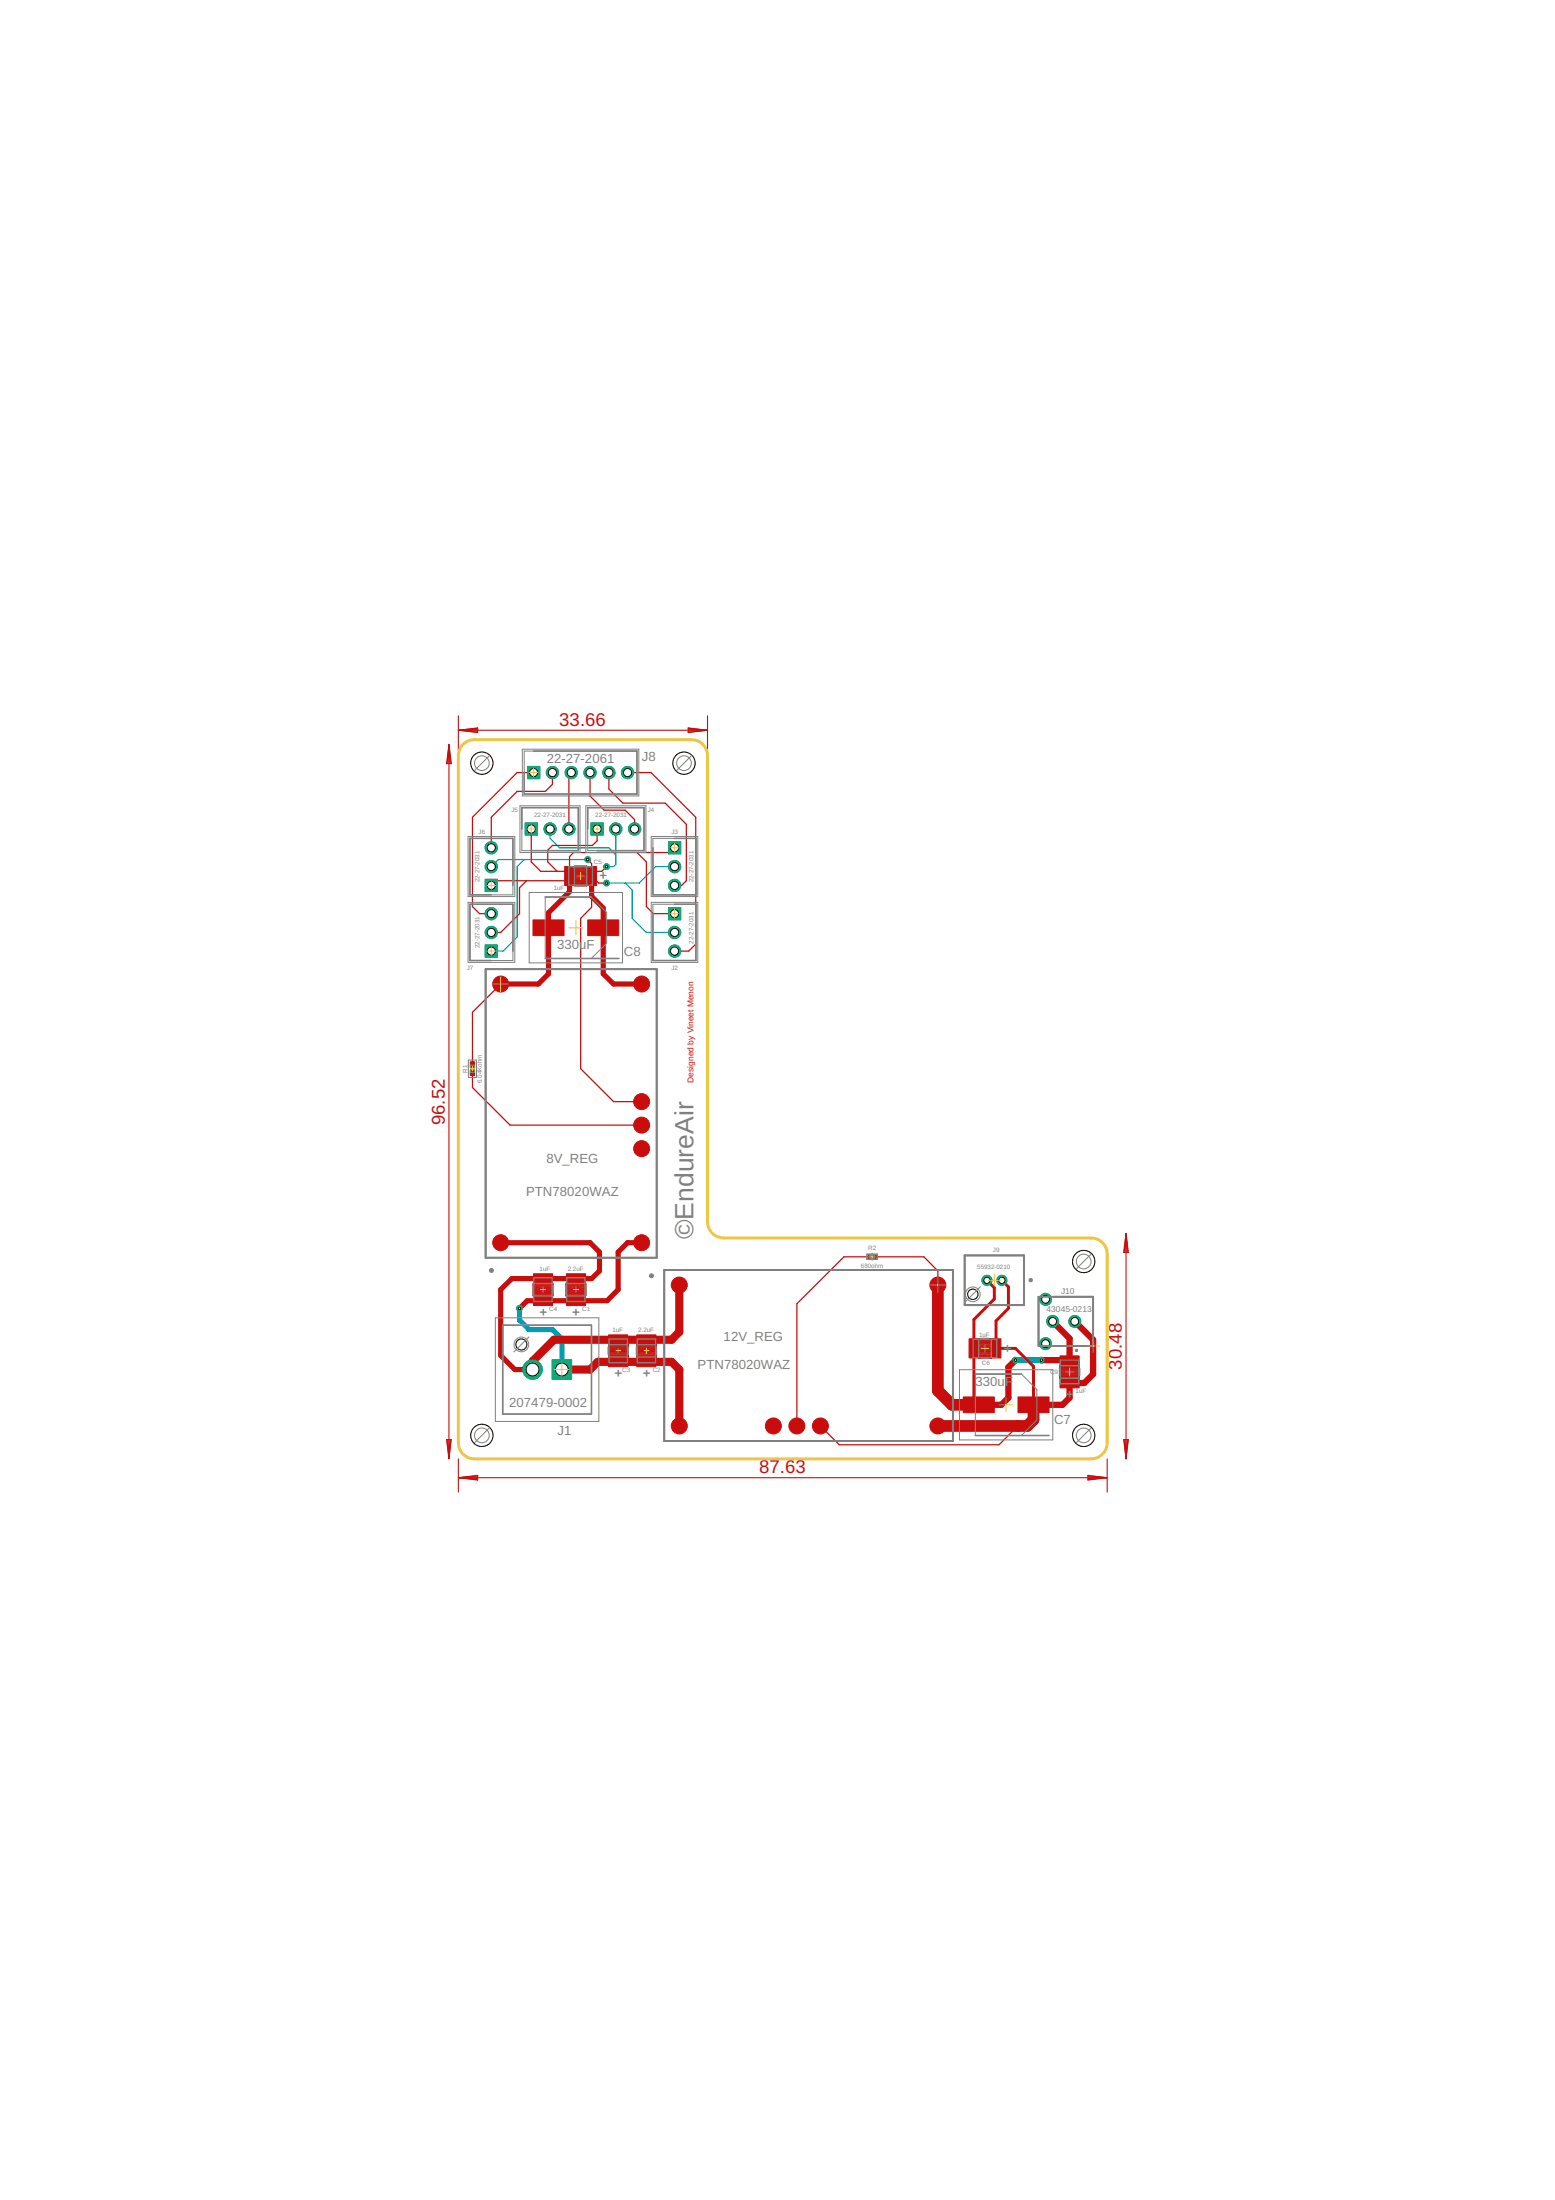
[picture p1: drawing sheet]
<svg xmlns="http://www.w3.org/2000/svg" width="210mm" height="297mm" viewBox="0 0 210 297" stroke-linecap="round" stroke-linejoin="round" font-family="sans-serif">
<path d="M70.8 116.1l-1 .9v9.5l-1.9 1.9h-1.6M74.3 111.9v1.3l1.2 1.3h6.7l.9 .9M79.3 116.1h-12l-1 .9M83.1 111.9v4.8l-.3 .3h-.9M84.4 119.2l.9 1v3.8l1.9 1.9h3.9M91.1 117h-2.6l-2.2 2.2h-4.4" fill="none" stroke="#0696d7" stroke-width=".17"/>
<path d="M137.1 183.6h3.5" fill="none" stroke="#0696d7" stroke-width=".85"/>
<path d="M70.1 176.7v1.5l1.3 1.3h3.2l1.2 1.3v4.1" fill="none" stroke="#0696d7" stroke-width=".7"/>
<path d="M74.5 183.6h2.7v2.6h-2.7z" fill="#0dab76" stroke="#0dab76" stroke-width=".13"/>
<circle cx="75.8" cy="184.9" r=".87" fill="#fff" stroke="#000" stroke-width=".13"/>
<circle cx="71.9" cy="184.9" r="1.31" fill="#0dab76" stroke="#0dab76" stroke-width=".13"/>
<circle cx="71.9" cy="184.9" r=".87" fill="#fff" stroke="#000" stroke-width=".13"/>
<path d="M90.2 122.5h1.7v1.7h-1.7z" fill="#0dab76" stroke="#0dab76" stroke-width=".13"/>
<circle cx="91.1" cy="123.4" r=".55" fill="#fff" stroke="#000" stroke-width=".13"/>
<circle cx="91.1" cy="125.9" r=".83" fill="#0dab76" stroke="#0dab76" stroke-width=".13"/>
<circle cx="91.1" cy="125.9" r=".55" fill="#fff" stroke="#000" stroke-width=".13"/>
<circle cx="91.1" cy="128.4" r=".83" fill="#0dab76" stroke="#0dab76" stroke-width=".13"/>
<circle cx="91.1" cy="128.4" r=".55" fill="#fff" stroke="#000" stroke-width=".13"/>
<path d="M90.2 113.6h1.7v1.7h-1.7z" fill="#0dab76" stroke="#0dab76" stroke-width=".13"/>
<circle cx="91.1" cy="114.5" r=".55" fill="#fff" stroke="#000" stroke-width=".13"/>
<circle cx="91.1" cy="117" r=".83" fill="#0dab76" stroke="#0dab76" stroke-width=".13"/>
<circle cx="91.1" cy="117" r=".55" fill="#fff" stroke="#000" stroke-width=".13"/>
<circle cx="91.1" cy="119.5" r=".83" fill="#0dab76" stroke="#0dab76" stroke-width=".13"/>
<circle cx="91.1" cy="119.5" r=".55" fill="#fff" stroke="#000" stroke-width=".13"/>
<path d="M79.8 111.1h1.6v1.7h-1.6z" fill="#0dab76" stroke="#0dab76" stroke-width=".13"/>
<circle cx="80.6" cy="111.9" r=".55" fill="#fff" stroke="#000" stroke-width=".13"/>
<circle cx="83.1" cy="111.9" r=".83" fill="#0dab76" stroke="#0dab76" stroke-width=".13"/>
<circle cx="83.1" cy="111.9" r=".55" fill="#fff" stroke="#000" stroke-width=".13"/>
<circle cx="85.7" cy="111.9" r=".83" fill="#0dab76" stroke="#0dab76" stroke-width=".13"/>
<circle cx="85.7" cy="111.9" r=".55" fill="#fff" stroke="#000" stroke-width=".13"/>
<path d="M70.9 111.1h1.6v1.7h-1.6z" fill="#0dab76" stroke="#0dab76" stroke-width=".13"/>
<circle cx="71.7" cy="111.9" r=".55" fill="#fff" stroke="#000" stroke-width=".13"/>
<circle cx="74.3" cy="111.9" r=".83" fill="#0dab76" stroke="#0dab76" stroke-width=".13"/>
<circle cx="74.3" cy="111.9" r=".55" fill="#fff" stroke="#000" stroke-width=".13"/>
<circle cx="76.8" cy="111.9" r=".83" fill="#0dab76" stroke="#0dab76" stroke-width=".13"/>
<circle cx="76.8" cy="111.9" r=".55" fill="#fff" stroke="#000" stroke-width=".13"/>
<path d="M65.5 118.7h1.6v1.7h-1.6z" fill="#0dab76" stroke="#0dab76" stroke-width=".13"/>
<circle cx="66.3" cy="119.5" r=".55" fill="#fff" stroke="#000" stroke-width=".13"/>
<circle cx="66.3" cy="117" r=".83" fill="#0dab76" stroke="#0dab76" stroke-width=".13"/>
<circle cx="66.3" cy="117" r=".55" fill="#fff" stroke="#000" stroke-width=".13"/>
<circle cx="66.3" cy="114.5" r=".83" fill="#0dab76" stroke="#0dab76" stroke-width=".13"/>
<circle cx="66.3" cy="114.5" r=".55" fill="#fff" stroke="#000" stroke-width=".13"/>
<path d="M65.5 127.6h1.6v1.6h-1.6z" fill="#0dab76" stroke="#0dab76" stroke-width=".13"/>
<circle cx="66.3" cy="128.4" r=".55" fill="#fff" stroke="#000" stroke-width=".13"/>
<circle cx="66.3" cy="125.9" r=".83" fill="#0dab76" stroke="#0dab76" stroke-width=".13"/>
<circle cx="66.3" cy="125.9" r=".55" fill="#fff" stroke="#000" stroke-width=".13"/>
<circle cx="66.3" cy="123.4" r=".83" fill="#0dab76" stroke="#0dab76" stroke-width=".13"/>
<circle cx="66.3" cy="123.4" r=".55" fill="#fff" stroke="#000" stroke-width=".13"/>
<path d="M71.2 103.5h1.7v1.6h-1.7z" fill="#0dab76" stroke="#0dab76" stroke-width=".13"/>
<circle cx="72" cy="104.3" r=".55" fill="#fff" stroke="#000" stroke-width=".13"/>
<circle cx="74.6" cy="104.3" r=".83" fill="#0dab76" stroke="#0dab76" stroke-width=".13"/>
<circle cx="74.6" cy="104.3" r=".55" fill="#fff" stroke="#000" stroke-width=".13"/>
<circle cx="77.1" cy="104.3" r=".83" fill="#0dab76" stroke="#0dab76" stroke-width=".13"/>
<circle cx="77.1" cy="104.3" r=".55" fill="#fff" stroke="#000" stroke-width=".13"/>
<circle cx="79.7" cy="104.3" r=".83" fill="#0dab76" stroke="#0dab76" stroke-width=".13"/>
<circle cx="79.7" cy="104.3" r=".55" fill="#fff" stroke="#000" stroke-width=".13"/>
<circle cx="82.2" cy="104.3" r=".83" fill="#0dab76" stroke="#0dab76" stroke-width=".13"/>
<circle cx="82.2" cy="104.3" r=".55" fill="#fff" stroke="#000" stroke-width=".13"/>
<circle cx="84.7" cy="104.3" r=".83" fill="#0dab76" stroke="#0dab76" stroke-width=".13"/>
<circle cx="84.7" cy="104.3" r=".55" fill="#fff" stroke="#000" stroke-width=".13"/>
<circle cx="135.2" cy="172.9" r=".68" fill="#0dab76" stroke="#0dab76" stroke-width=".13"/>
<circle cx="135.2" cy="172.9" r=".42" fill="#fff" stroke="#000" stroke-width=".13"/>
<circle cx="133.2" cy="172.9" r=".68" fill="#0dab76" stroke="#0dab76" stroke-width=".13"/>
<circle cx="133.2" cy="172.9" r=".42" fill="#fff" stroke="#000" stroke-width=".13"/>
<circle cx="145.1" cy="178.4" r=".8" fill="#0dab76" stroke="#0dab76" stroke-width=".13"/>
<circle cx="145.1" cy="178.4" r=".53" fill="#fff" stroke="#000" stroke-width=".13"/>
<circle cx="142.1" cy="178.4" r=".8" fill="#0dab76" stroke="#0dab76" stroke-width=".13"/>
<circle cx="142.1" cy="178.4" r=".53" fill="#fff" stroke="#000" stroke-width=".13"/>
<circle cx="141.1" cy="181.4" r=".8" fill="#0dab76" stroke="#0dab76" stroke-width=".13"/>
<circle cx="141.1" cy="181.4" r=".53" fill="#fff" stroke="#000" stroke-width=".13"/>
<circle cx="141.1" cy="175.4" r=".8" fill="#0dab76" stroke="#0dab76" stroke-width=".13"/>
<circle cx="141.1" cy="175.4" r=".53" fill="#fff" stroke="#000" stroke-width=".13"/>
<circle cx="79.3" cy="116.1" r=".38" fill="#0dab76" stroke="#0dab76" stroke-width=".13"/>
<circle cx="79.3" cy="116.1" r=".17" fill="#fff" stroke="#000" stroke-width=".13"/>
<circle cx="81.9" cy="117" r=".38" fill="#0dab76" stroke="#0dab76" stroke-width=".13"/>
<circle cx="81.9" cy="117" r=".17" fill="#fff" stroke="#000" stroke-width=".13"/>
<circle cx="81.9" cy="119.2" r=".38" fill="#0dab76" stroke="#0dab76" stroke-width=".13"/>
<circle cx="81.9" cy="119.2" r=".17" fill="#fff" stroke="#000" stroke-width=".13"/>
<circle cx="140.6" cy="183.6" r=".38" fill="#0dab76" stroke="#0dab76" stroke-width=".13"/>
<circle cx="140.6" cy="183.6" r=".17" fill="#fff" stroke="#000" stroke-width=".13"/>
<circle cx="137.1" cy="183.6" r=".38" fill="#0dab76" stroke="#0dab76" stroke-width=".13"/>
<circle cx="137.1" cy="183.6" r=".17" fill="#fff" stroke="#000" stroke-width=".13"/>
<circle cx="70.1" cy="176.7" r=".38" fill="#0dab76" stroke="#0dab76" stroke-width=".13"/>
<circle cx="70.1" cy="176.7" r=".17" fill="#fff" stroke="#000" stroke-width=".13"/>
<g fill="none" stroke="#c90d0c" stroke-width=".15">
<path d="M61.9 96.6v5.4M61.9 98.6h33.5M61.9 98.6l2.6-.3v.6zM61.9 98.6l2.6 .1M61.9 98.6l2.6 .2M64.5 98.5l-2.6 .1M64.5 98.3l-2.6 .3M92.9 98.3l2.5 .3-2.5 .3zM92.9 98.5l2.5 .1M92.9 98.3l2.5 .3M95.4 98.6l-2.5 .1M95.4 98.6l-2.5 .2"/>
<path d="M95.5 96.6v5.4M60.6 100.5h.1M60.6 100.6v96.3M60.6 100.6l.3 2.5h-.6zM60.6 100.6l-.1 2.5M60.6 100.6l.1 2.5M60.6 100.6l-.3 2.5M60.6 100.6l.3 2.5M152 166.5h.1M152 166.6v30.3M152 166.6l.3 2.5h-.6zM152 166.6l-.1 2.5"/>
<path d="M152 166.6l.1 2.5M152 166.6l-.3 2.5M152 166.6l.3 2.5M60.3 194.4h.6l-.3 2.5zM60.3 194.4l.3 2.5M60.5 194.4l.1 2.5M60.6 197h.1M60.7 194.4l-.1 2.5M60.9 194.4l-.3 2.5M61.9 197v4.5M61.9 199.5l2.6-.3v.6zM61.9 199.5h87.5"/>
<path d="M61.9 199.5l2.6 .1M61.9 199.5l2.6 .3M64.5 199.4l-2.6 .1M64.5 199.3l-2.6 .2M146.9 199.2l2.5 .3-2.5 .3zM146.9 199.4l2.5 .1M146.9 199.3l2.5 .2M149.4 199.5l-2.5 .1M149.4 199.5l-2.5 .3M149.5 197v4.5M151.7 194.4h.6l-.3 2.5zM151.7 194.4l.3 2.5"/>
<path d="M151.9 194.4l.1 2.5M152 197h.1M152.1 194.4l-.1 2.5M152.3 194.4l-.3 2.5"/>
</g>
<g fill="#c90d0c" stroke="#c90d0c" stroke-width=".13">
<circle cx="91.7" cy="173.5" r="1.08"/>
<circle cx="91.7" cy="192.5" r="1.08"/>
<circle cx="104.4" cy="192.5" r="1.08"/>
<circle cx="107.6" cy="192.5" r="1.08"/>
<circle cx="110.7" cy="192.5" r="1.08"/>
<circle cx="126.6" cy="192.5" r="1.08"/>
<circle cx="126.6" cy="173.5" r="1.08"/>
<circle cx="67.6" cy="167.8" r="1.08"/>
<circle cx="86.6" cy="167.8" r="1.08"/>
<circle cx="86.6" cy="155.1" r="1.08"/>
<circle cx="86.6" cy="151.9" r="1.08"/>
<circle cx="86.6" cy="148.7" r="1.08"/>
<circle cx="86.6" cy="132.9" r="1.08"/>
<circle cx="67.6" cy="132.9" r="1.08"/>
</g>
<g fill="#c90d0c" stroke="#c90d0c" stroke-width=".13">
<path d="M76.5 175h2.5v1.3h-2.5z"/>
<path d="M76.5 172h2.5v1.3h-2.5z"/>
<path d="M86 183.2h2.5v1.3h-2.5z"/>
<path d="M86 180.2h2.5v1.3h-2.5z"/>
<path d="M82.1 183.2h2.6v1.3h-2.6z"/>
<path d="M82.1 180.2h2.6v1.3h-2.6z"/>
<path d="M72 175h2.6v1.3h-2.6z"/>
<path d="M72 172h2.6v1.3h-2.6z"/>
<path d="M79.2 117h1.3v2.6h-1.3z"/>
<path d="M76.2 117h1.3v2.6h-1.3z"/>
<path d="M133.8 180.8h1.3v2.5h-1.3z"/>
<path d="M130.8 180.8h1.3v2.5h-1.3z"/>
<path d="M137.4 188.6h4.2v2.1h-4.2z"/>
<path d="M130 188.6h4.2v2.1h-4.2z"/>
<path d="M79.3 124.2h4.2v2.1h-4.2z"/>
<path d="M71.9 124.2h4.2v2.1h-4.2z"/>
<path d="M143.1 186.1h2.6v1.3h-2.6z"/>
<path d="M143.1 183.1h2.6v1.3h-2.6z"/>
<path d="M63.5 144.5h.6v.7h-.6z"/>
<path d="M63.5 143.4h.6v.7h-.6z"/>
<path d="M117.2 169.5h.4v.4h-.4z"/>
<path d="M117.9 169.5h.4v.4h-.4z"/>
</g>
<path d="M76.9 118.3v2.1l-2.9 2.8v8.3l-1.3 1.4h-5.1M79.9 118.3v2.7l1.5 1.6v8.9l1.4 1.4h3.8M67.6 167.8h12.1l1.2 1.3v2.5l-1 1h-10.8l-1.5 1.5v8.9l1.9 1.9h2.4M86.6 167.8h-1.9l-1.3 1.3v5l-1.4 1.5h-10.8l-1.1 1.1" fill="none" stroke="#c90d0c" stroke-width=".7"/>
<g fill="none" stroke="#c90d0c" stroke-width=".17">
<path d="M71.1 118.9l-1 1v3.5l-2.5 2.5h-1.3M71.7 111.9v4.5l1.3 1.2h3.2l.7 .7M72 104.3h-2.2l-6 6v12.1l.9 1h1.6M74.6 104.3v1.6l-1 .9h-3.8l-3.5 3.5v4.2M76.9 118.3l-.7 .6h-9.2l-.7 .6M77.1 104.3l-.3 .3v7.3M79.3 116.1l.6 .5v1.7l.9 .9h1.1M79.7 104.3v3.2l1.9 1.9h2.8l1.3 1.3v1.2M80.6 111.9v1.6l-.6 .7h-5.4l-.7 .6v1.6l1.3 1.2M81.9 117l-.7 .6h-1.3M82.2 104.3v2.2l1.9 1.9h5.7l2.8 2.9v7.6l-.6 .6h-.9M84.7 104.3h3.2l6 6v17.2l-.9 .9h-1.9"/>
<path d="M86 115.1l1.2 1.3v6l1 1h2.9M91.1 114.5l-.7 .6h-13l-.5 .6v2.6M67.6 132.9l-3.8 3.8v7M79.9 121v1.5l-1.5 1.5v20.3l4.4 4.4h3.8M63.8 144.8v2l5.1 5.1h17.7M86.6 148.7v.1M117.4 169.7h-3.5l-6.3 6.3v16.5M118.1 169.7h6.6l1.9 1.9v1.9M110.7 192.5l2.6 2.6h21.6l2.5-2.6"/>
</g>
<path d="M126.6 173.5v14.3l1.9 1.9h3.6M139.5 189.7v2l-.8 .8h-12.1" fill="none" stroke="#c90d0c" stroke-width="1.6"/>
<path d="M133.2 172.9l1 1v1.5l-2.7 2.8v10.8l.6 .7M135.2 172.9l.9 .9v2.9l-1.6 1.7v3.7h2.6l2.4 2.4v5.2" fill="none" stroke="#c90d0c" stroke-width=".4"/>
<path d="M142.1 178.4l2.3 2.3v3l-.1-.1h-3.7M145.1 178.4l2.5 2.5v4.6l-1.2 1.2h-2v2l-1 1h-3.9M137.1 183.6l-1 1v4.1l-.9 1h-3.1" fill="none" stroke="#c90d0c" stroke-width=".85"/>
<path d="M91.7 173.5v6.3l-1 1.1h-15.9l-2.9 2.9v1.1M75.8 184.9h3.9l1-1h10l1 1v7.7M87.2 180.9h.1" fill="none" stroke="#c90d0c" stroke-width="1.1"/>
<path d="M74.5 183.6h2.7v2.6h-2.7z" fill="#0dab76" stroke="#0dab76" stroke-width=".13"/>
<circle cx="75.8" cy="184.9" r=".87" fill="#fff" stroke="#000" stroke-width=".13"/>
<circle cx="71.9" cy="184.9" r="1.31" fill="#0dab76" stroke="#0dab76" stroke-width=".13"/>
<circle cx="71.9" cy="184.9" r=".87" fill="#fff" stroke="#000" stroke-width=".13"/>
<path d="M90.2 122.5h1.7v1.7h-1.7z" fill="#0dab76" stroke="#0dab76" stroke-width=".13"/>
<circle cx="91.1" cy="123.4" r=".55" fill="#fff" stroke="#000" stroke-width=".13"/>
<circle cx="91.1" cy="125.9" r=".83" fill="#0dab76" stroke="#0dab76" stroke-width=".13"/>
<circle cx="91.1" cy="125.9" r=".55" fill="#fff" stroke="#000" stroke-width=".13"/>
<circle cx="91.1" cy="128.4" r=".83" fill="#0dab76" stroke="#0dab76" stroke-width=".13"/>
<circle cx="91.1" cy="128.4" r=".55" fill="#fff" stroke="#000" stroke-width=".13"/>
<path d="M90.2 113.6h1.7v1.7h-1.7z" fill="#0dab76" stroke="#0dab76" stroke-width=".13"/>
<circle cx="91.1" cy="114.5" r=".55" fill="#fff" stroke="#000" stroke-width=".13"/>
<circle cx="91.1" cy="117" r=".83" fill="#0dab76" stroke="#0dab76" stroke-width=".13"/>
<circle cx="91.1" cy="117" r=".55" fill="#fff" stroke="#000" stroke-width=".13"/>
<circle cx="91.1" cy="119.5" r=".83" fill="#0dab76" stroke="#0dab76" stroke-width=".13"/>
<circle cx="91.1" cy="119.5" r=".55" fill="#fff" stroke="#000" stroke-width=".13"/>
<path d="M79.8 111.1h1.6v1.7h-1.6z" fill="#0dab76" stroke="#0dab76" stroke-width=".13"/>
<circle cx="80.6" cy="111.9" r=".55" fill="#fff" stroke="#000" stroke-width=".13"/>
<circle cx="83.1" cy="111.9" r=".83" fill="#0dab76" stroke="#0dab76" stroke-width=".13"/>
<circle cx="83.1" cy="111.9" r=".55" fill="#fff" stroke="#000" stroke-width=".13"/>
<circle cx="85.7" cy="111.9" r=".83" fill="#0dab76" stroke="#0dab76" stroke-width=".13"/>
<circle cx="85.7" cy="111.9" r=".55" fill="#fff" stroke="#000" stroke-width=".13"/>
<path d="M70.9 111.1h1.6v1.7h-1.6z" fill="#0dab76" stroke="#0dab76" stroke-width=".13"/>
<circle cx="71.7" cy="111.9" r=".55" fill="#fff" stroke="#000" stroke-width=".13"/>
<circle cx="74.3" cy="111.9" r=".83" fill="#0dab76" stroke="#0dab76" stroke-width=".13"/>
<circle cx="74.3" cy="111.9" r=".55" fill="#fff" stroke="#000" stroke-width=".13"/>
<circle cx="76.8" cy="111.9" r=".83" fill="#0dab76" stroke="#0dab76" stroke-width=".13"/>
<circle cx="76.8" cy="111.9" r=".55" fill="#fff" stroke="#000" stroke-width=".13"/>
<path d="M65.5 118.7h1.6v1.7h-1.6z" fill="#0dab76" stroke="#0dab76" stroke-width=".13"/>
<circle cx="66.3" cy="119.5" r=".55" fill="#fff" stroke="#000" stroke-width=".13"/>
<circle cx="66.3" cy="117" r=".83" fill="#0dab76" stroke="#0dab76" stroke-width=".13"/>
<circle cx="66.3" cy="117" r=".55" fill="#fff" stroke="#000" stroke-width=".13"/>
<circle cx="66.3" cy="114.5" r=".83" fill="#0dab76" stroke="#0dab76" stroke-width=".13"/>
<circle cx="66.3" cy="114.5" r=".55" fill="#fff" stroke="#000" stroke-width=".13"/>
<path d="M65.5 127.6h1.6v1.6h-1.6z" fill="#0dab76" stroke="#0dab76" stroke-width=".13"/>
<circle cx="66.3" cy="128.4" r=".55" fill="#fff" stroke="#000" stroke-width=".13"/>
<circle cx="66.3" cy="125.9" r=".83" fill="#0dab76" stroke="#0dab76" stroke-width=".13"/>
<circle cx="66.3" cy="125.9" r=".55" fill="#fff" stroke="#000" stroke-width=".13"/>
<circle cx="66.3" cy="123.4" r=".83" fill="#0dab76" stroke="#0dab76" stroke-width=".13"/>
<circle cx="66.3" cy="123.4" r=".55" fill="#fff" stroke="#000" stroke-width=".13"/>
<path d="M71.2 103.5h1.7v1.6h-1.7z" fill="#0dab76" stroke="#0dab76" stroke-width=".13"/>
<circle cx="72" cy="104.3" r=".55" fill="#fff" stroke="#000" stroke-width=".13"/>
<circle cx="74.6" cy="104.3" r=".83" fill="#0dab76" stroke="#0dab76" stroke-width=".13"/>
<circle cx="74.6" cy="104.3" r=".55" fill="#fff" stroke="#000" stroke-width=".13"/>
<circle cx="77.1" cy="104.3" r=".83" fill="#0dab76" stroke="#0dab76" stroke-width=".13"/>
<circle cx="77.1" cy="104.3" r=".55" fill="#fff" stroke="#000" stroke-width=".13"/>
<circle cx="79.7" cy="104.3" r=".83" fill="#0dab76" stroke="#0dab76" stroke-width=".13"/>
<circle cx="79.7" cy="104.3" r=".55" fill="#fff" stroke="#000" stroke-width=".13"/>
<circle cx="82.2" cy="104.3" r=".83" fill="#0dab76" stroke="#0dab76" stroke-width=".13"/>
<circle cx="82.2" cy="104.3" r=".55" fill="#fff" stroke="#000" stroke-width=".13"/>
<circle cx="84.7" cy="104.3" r=".83" fill="#0dab76" stroke="#0dab76" stroke-width=".13"/>
<circle cx="84.7" cy="104.3" r=".55" fill="#fff" stroke="#000" stroke-width=".13"/>
<circle cx="135.2" cy="172.9" r=".68" fill="#0dab76" stroke="#0dab76" stroke-width=".13"/>
<circle cx="135.2" cy="172.9" r=".42" fill="#fff" stroke="#000" stroke-width=".13"/>
<circle cx="133.2" cy="172.9" r=".68" fill="#0dab76" stroke="#0dab76" stroke-width=".13"/>
<circle cx="133.2" cy="172.9" r=".42" fill="#fff" stroke="#000" stroke-width=".13"/>
<circle cx="145.1" cy="178.4" r=".8" fill="#0dab76" stroke="#0dab76" stroke-width=".13"/>
<circle cx="145.1" cy="178.4" r=".53" fill="#fff" stroke="#000" stroke-width=".13"/>
<circle cx="142.1" cy="178.4" r=".8" fill="#0dab76" stroke="#0dab76" stroke-width=".13"/>
<circle cx="142.1" cy="178.4" r=".53" fill="#fff" stroke="#000" stroke-width=".13"/>
<circle cx="141.1" cy="181.4" r=".8" fill="#0dab76" stroke="#0dab76" stroke-width=".13"/>
<circle cx="141.1" cy="181.4" r=".53" fill="#fff" stroke="#000" stroke-width=".13"/>
<circle cx="141.1" cy="175.4" r=".8" fill="#0dab76" stroke="#0dab76" stroke-width=".13"/>
<circle cx="141.1" cy="175.4" r=".53" fill="#fff" stroke="#000" stroke-width=".13"/>
<circle cx="79.3" cy="116.1" r=".38" fill="#0dab76" stroke="#0dab76" stroke-width=".13"/>
<circle cx="79.3" cy="116.1" r=".17" fill="#fff" stroke="#000" stroke-width=".13"/>
<circle cx="81.9" cy="117" r=".38" fill="#0dab76" stroke="#0dab76" stroke-width=".13"/>
<circle cx="81.9" cy="117" r=".17" fill="#fff" stroke="#000" stroke-width=".13"/>
<circle cx="81.9" cy="119.2" r=".38" fill="#0dab76" stroke="#0dab76" stroke-width=".13"/>
<circle cx="81.9" cy="119.2" r=".17" fill="#fff" stroke="#000" stroke-width=".13"/>
<circle cx="140.6" cy="183.6" r=".38" fill="#0dab76" stroke="#0dab76" stroke-width=".13"/>
<circle cx="140.6" cy="183.6" r=".17" fill="#fff" stroke="#000" stroke-width=".13"/>
<circle cx="137.1" cy="183.6" r=".38" fill="#0dab76" stroke="#0dab76" stroke-width=".13"/>
<circle cx="137.1" cy="183.6" r=".17" fill="#fff" stroke="#000" stroke-width=".13"/>
<circle cx="70.1" cy="176.7" r=".38" fill="#0dab76" stroke="#0dab76" stroke-width=".13"/>
<circle cx="70.1" cy="176.7" r=".17" fill="#fff" stroke="#000" stroke-width=".13"/>
<g fill="#c90d0c" stroke="#c90d0c" stroke-width=".13">
<path d="M76.4 173.3h.2l-.1 1.7h-.1z"/>
<path d="M76.4 173.3h2.6l.1 .1h-2.6z"/>
<path d="M78.9 173.3h.2l-.1 1.7h-.1z"/>
<path d="M76.4 174.9h2.6l.1 .1h-2.6z"/>
<path d="M76.4 174.8l2.6-.1 .1 .1-2.6 .1z"/>
<path d="M76.4 174.6h2.6l.1 .1-2.6 .1z"/>
<path d="M76.4 174.5h2.6l.1 .1h-2.6z"/>
<path d="M76.4 174.4h2.6l.1 .1h-2.6z"/>
<path d="M76.5 174.2h2.5l.1 .1-2.6 .1z"/>
<path d="M76.4 174.2l2.6-.1 .1 .1-2.6 .1z"/>
<path d="M76.4 174.1l2.6-.1 .1 .1-2.6 .1z"/>
<path d="M76.4 173.9h2.6l.1 .1h-2.6z"/>
<path d="M76.4 173.8h2.6l.1 .1h-2.6z"/>
<path d="M76.4 173.7h2.6l.1 .1h-2.6z"/>
<path d="M76.4 173.6l2.6-.1 .1 .1-2.6 .1z"/>
<path d="M76.4 173.4h2.6l.1 .1h-2.6z"/>
<path d="M76.5 173.3h.1v1.7h-.1z"/>
<path d="M76.5 173.3h2.5v.1h-2.5z"/>
<path d="M78.9 173.3h.1v1.7h-.1z"/>
<path d="M76.5 174.9h2.5v.1h-2.5z"/>
<path d="M76.5 174.8l2.5-.1v.1l-2.5 .1z"/>
<path d="M76.5 174.6h2.5v.1l-2.5 .1z"/>
<path d="M76.5 174.5h2.5v.1h-2.5z"/>
<path d="M76.5 174.4h2.5v.1h-2.5z"/>
<path d="M76.5 174.2h2.5v.1l-2.5 .1z"/>
<path d="M76.5 174.2l2.5-.1v.1l-2.5 .1z"/>
<path d="M76.5 174.1l2.5-.1v.1l-2.5 .1z"/>
<path d="M76.5 173.9h2.5v.1h-2.5z"/>
<path d="M76.5 173.8h2.5v.1h-2.5z"/>
<path d="M76.5 173.7h2.5v.1h-2.5z"/>
<path d="M76.5 173.6l2.5-.1v.1l-2.5 .1z"/>
<path d="M76.5 173.4h2.5v.1h-2.5z"/>
<path d="M86 181.6h.1v1.6h-.1z"/>
<path d="M86 181.6l2.5-.1 .1 .1-2.6 .1z"/>
<path d="M88.4 181.6h.2l-.1 1.6h-.1z"/>
<path d="M86 183.1h2.5l.1 .1h-2.6z"/>
<path d="M86 183.1l2.5-.1 .1 .2h-2.6z"/>
<path d="M86 183l2.5-.1 .1 .1-2.6 .1z"/>
<path d="M86 182.8h2.5l.1 .1h-2.6z"/>
<path d="M86 182.7h2.5l.1 .1h-2.6z"/>
<path d="M86 182.6h2.5l.1 .1h-2.6z"/>
<path d="M86 182.5l2.5-.1 .1 .1-2.6 .1z"/>
<path d="M86 182.4l2.5-.1 .1 .1-2.6 .1z"/>
<path d="M86 182.2h2.5l.1 .1-2.6 .1z"/>
<path d="M86 182.1h2.5l.1 .1h-2.6z"/>
<path d="M86 182h2.5l.1 .1h-2.6z"/>
<path d="M86 181.9l2.5-.1 .1 .1-2.6 .1z"/>
<path d="M86 181.8l2.5-.1 .1 .1-2.6 .1z"/>
<path d="M86 181.7l2.5-.1 .1 .1-2.6 .1z"/>
<path d="M86 181.6l2.5-.1v.1l-2.5 .1z"/>
<path d="M88.4 181.6h.1v1.6h-.1z"/>
<path d="M86 183.1h2.5v.1h-2.5z"/>
<path d="M86 183.1l2.5-.1v.2h-2.5z"/>
<path d="M86 183l2.5-.1v.1l-2.5 .1z"/>
<path d="M86 182.8h2.5v.1h-2.5z"/>
<path d="M86 182.7h2.5v.1h-2.5z"/>
<path d="M86 182.6h2.5v.1h-2.5z"/>
<path d="M86 182.5l2.5-.1v.1l-2.5 .1z"/>
<path d="M86 182.4l2.5-.1v.1l-2.5 .1z"/>
<path d="M86 182.2h2.5v.1l-2.5 .1z"/>
<path d="M86 182.1h2.5v.1h-2.5z"/>
<path d="M86 182h2.5v.1h-2.5z"/>
<path d="M86 181.9l2.5-.1v.1l-2.5 .1z"/>
<path d="M86 181.8l2.5-.1v.1l-2.5 .1z"/>
<path d="M86 181.7l2.5-.1v.1l-2.5 .1z"/>
<path d="M82.1 181.6h.2v1.6h-.2z"/>
<path d="M82.1 181.6l2.6-.1 .1 .1-2.6 .1z"/>
<path d="M84.6 181.6h.2l-.1 1.6h-.1z"/>
<path d="M82.1 183.1h2.6l.1 .1h-2.6z"/>
<path d="M82.1 183.1l2.6-.1 .1 .2h-2.6z"/>
<path d="M82.1 183l2.6-.1 .1 .1-2.6 .1z"/>
<path d="M82.1 182.8h2.6l.1 .1h-2.6z"/>
<path d="M82.1 182.7h2.6l.1 .1h-2.6z"/>
<path d="M82.1 182.6h2.6l.1 .1h-2.6z"/>
<path d="M82.1 182.5l2.6-.1 .1 .1-2.6 .1z"/>
<path d="M82.1 182.4l2.6-.1 .1 .1-2.6 .1z"/>
<path d="M82.2 182.2h2.5l.1 .1-2.6 .1z"/>
<path d="M82.1 182.1h2.6l.1 .1h-2.6z"/>
<path d="M82.1 182h2.6l.1 .1h-2.6z"/>
<path d="M82.1 181.9l2.6-.1 .1 .1-2.6 .1z"/>
<path d="M82.1 181.8l2.6-.1 .1 .1-2.6 .1z"/>
<path d="M82.1 181.7l2.6-.1 .1 .1-2.6 .1z"/>
<path d="M82.2 181.6h.1v1.6h-.1z"/>
<path d="M82.2 181.6l2.5-.1v.1l-2.5 .1z"/>
<path d="M84.6 181.6h.1v1.6h-.1z"/>
<path d="M82.2 183.1h2.5v.1h-2.5z"/>
<path d="M82.2 183.1l2.5-.1v.2h-2.5z"/>
<path d="M82.2 183l2.5-.1v.1l-2.5 .1z"/>
<path d="M82.2 182.8h2.5v.1h-2.5z"/>
<path d="M82.2 182.7h2.5v.1h-2.5z"/>
<path d="M82.2 182.6h2.5v.1h-2.5z"/>
<path d="M82.2 182.5l2.5-.1v.1l-2.5 .1z"/>
<path d="M82.2 182.4l2.5-.1v.1l-2.5 .1z"/>
<path d="M82.2 182.2h2.5v.1l-2.5 .1z"/>
<path d="M82.2 182.1h2.5v.1h-2.5z"/>
<path d="M82.2 182h2.5v.1h-2.5z"/>
<path d="M82.2 181.9l2.5-.1v.1l-2.5 .1z"/>
<path d="M82.2 181.8l2.5-.1v.1l-2.5 .1z"/>
<path d="M82.2 181.7l2.5-.1v.1l-2.5 .1z"/>
<path d="M72 173.3h.1v1.7h-.1z"/>
<path d="M72 173.3h2.6v.1h-2.6z"/>
<path d="M74.5 173.3h.1v1.7h-.1z"/>
<path d="M72 174.9h2.6v.1h-2.6z"/>
<path d="M72 174.8l2.6-.1v.1l-2.6 .1z"/>
<path d="M72 174.6h2.6v.1l-2.6 .1z"/>
<path d="M72 174.5h2.6v.1h-2.6z"/>
<path d="M72 174.4h2.6v.1h-2.6z"/>
<path d="M72 174.2h2.6v.1l-2.6 .1z"/>
<path d="M72 174.2l2.6-.1v.1l-2.6 .1z"/>
<path d="M72 174.1l2.6-.1v.1l-2.6 .1z"/>
<path d="M72 173.9h2.6v.1h-2.6z"/>
<path d="M72 173.8h2.6v.1h-2.6z"/>
<path d="M72 173.7h2.6v.1h-2.6z"/>
<path d="M72 173.6l2.6-.1v.1l-2.6 .1z"/>
<path d="M72 173.4h2.6v.1h-2.6z"/>
<path d="M72 173.3h.2l-.1 1.7h-.1z"/>
<path d="M72 173.3h2.5l.1 .1h-2.5z"/>
<path d="M74.4 173.3h.2l-.1 1.7h-.1z"/>
<path d="M72 174.9h2.5l.1 .1h-2.5z"/>
<path d="M72 174.8l2.5-.1 .1 .1-2.5 .1z"/>
<path d="M72 174.6h2.5l.1 .1-2.5 .1z"/>
<path d="M72 174.5h2.5l.1 .1h-2.5z"/>
<path d="M72 174.4h2.5l.1 .1h-2.5z"/>
<path d="M72.1 174.2h2.4l.1 .1-2.5 .1z"/>
<path d="M72 174.2l2.5-.1 .1 .1-2.5 .1z"/>
<path d="M72 174.1l2.5-.1 .1 .1-2.5 .1z"/>
<path d="M72 173.9h2.5l.1 .1h-2.5z"/>
<path d="M72 173.8h2.5l.1 .1h-2.5z"/>
<path d="M72 173.7h2.5l.1 .1h-2.5z"/>
<path d="M72 173.6l2.5-.1 .1 .1-2.5 .1z"/>
<path d="M72 173.4h2.5l.1 .1h-2.5z"/>
<path d="M77.5 119.5l1.7-.1v.1l-1.6 .1z"/>
<path d="M77.5 117h.2l-.1 2.6-.1-.1z"/>
<path d="M77.5 117h1.7v.1h-1.6z"/>
<path d="M79.1 117h.1v2.6l-.1-.1z"/>
<path d="M77.5 119.4h1.7v.1h-1.6z"/>
<path d="M77.5 119.3h1.7v.1h-1.6z"/>
<path d="M77.5 119.2l1.7-.1v.2h-1.6z"/>
<path d="M77.5 119.1l1.7-.1v.1l-1.6 .1z"/>
<path d="M77.5 118.9h1.7v.1h-1.6z"/>
<path d="M77.5 118.8h1.7v.1h-1.6z"/>
<path d="M77.5 118.7h1.7v.1h-1.6z"/>
<path d="M77.5 118.6l1.7-.1v.1l-1.6 .1z"/>
<path d="M77.5 118.4h1.7v.1l-1.6 .1z"/>
<path d="M77.5 118.3h1.7v.1h-1.6z"/>
<path d="M77.5 118.2h1.7v.1h-1.6z"/>
<path d="M77.5 118.1l1.7-.1v.2h-1.6z"/>
<path d="M77.5 118l1.7-.1v.1l-1.6 .1z"/>
<path d="M77.5 117.9l1.7-.1v.1l-1.6 .1z"/>
<path d="M77.5 117.7h1.7v.1h-1.6z"/>
<path d="M77.5 117.6h1.7v.1h-1.6z"/>
<path d="M77.5 117.5h1.7v.1h-1.6z"/>
<path d="M77.5 117.4l1.7-.1v.1l-1.6 .1z"/>
<path d="M77.5 117.3l1.7-.1v.1l-1.6 .1z"/>
<path d="M77.5 117.1h1.7v.1h-1.6z"/>
<path d="M77.5 117.1h.2l-.1 2.4h-.1z"/>
<path d="M77.5 117.1l1.7-.1v.1l-1.6 .1z"/>
<path d="M79.1 117.1h.1v2.4h-.1z"/>
<path d="M132.1 183.3l1.7-.1v.1l-1.7 .1z"/>
<path d="M132.1 180.8h.1v2.6l-.1-.1z"/>
<path d="M132.1 180.8h1.7v.1h-1.7z"/>
<path d="M133.7 180.8h.1v2.6l-.1-.1z"/>
<path d="M132.1 183.2h1.7v.1h-1.7z"/>
<path d="M132.1 183.1l1.7-.1v.2h-1.7z"/>
<path d="M132.1 183l1.7-.1v.1l-1.7 .1z"/>
<path d="M132.1 182.8h1.7v.1h-1.7z"/>
<path d="M132.1 182.7h1.7v.1h-1.7z"/>
<path d="M132.1 182.6h1.7v.1h-1.7z"/>
<path d="M132.1 182.5l1.7-.1v.1l-1.7 .1z"/>
<path d="M132.1 182.3h1.7v.1l-1.7 .1z"/>
<path d="M132.1 182.2h1.7v.1l-1.7 .1z"/>
<path d="M132.1 182.1h1.7v.1h-1.7z"/>
<path d="M132.1 182h1.7v.1h-1.7z"/>
<path d="M132.1 181.9l1.7-.1v.1l-1.7 .1z"/>
<path d="M132.1 181.8l1.7-.1v.1l-1.7 .1z"/>
<path d="M132.1 181.7l1.7-.1v.1l-1.7 .1z"/>
<path d="M132.1 181.5h1.7v.1h-1.7z"/>
<path d="M132.1 181.4h1.7v.1h-1.7z"/>
<path d="M132.1 181.3l1.7-.1v.1l-1.7 .1z"/>
<path d="M132.1 181.2l1.7-.1v.1l-1.7 .1z"/>
<path d="M132.1 181h1.7v.1h-1.7z"/>
<path d="M132.1 180.9h1.7v.1h-1.7z"/>
<path d="M132.1 180.8h.1v2.5h-.1z"/>
<path d="M132.1 180.8h1.7v.1l-1.7 .1z"/>
<path d="M133.7 180.8h.1v2.5h-.1z"/>
<path d="M143.1 184.4h.1v1.7h-.1z"/>
<path d="M143.1 184.4h2.6v.1h-2.6z"/>
<path d="M145.6 184.4h.1v1.7h-.1z"/>
<path d="M143.1 186l2.6-.1v.2h-2.6z"/>
<path d="M143.1 185.9l2.6-.1v.1l-2.6 .1z"/>
<path d="M143.1 185.7h2.6v.1h-2.6z"/>
<path d="M143.1 185.6h2.6v.1h-2.6z"/>
<path d="M143.1 185.5h2.6v.1h-2.6z"/>
<path d="M143.1 185.4l2.6-.1v.1l-2.6 .1z"/>
<path d="M143.1 185.2h2.6v.1l-2.6 .1z"/>
<path d="M143.1 185.1h2.6v.1l-2.6 .1z"/>
<path d="M143.1 185h2.6v.1h-2.6z"/>
<path d="M143.1 184.9l2.6-.1v.2h-2.6z"/>
<path d="M143.1 184.7h2.6v.1l-2.6 .1z"/>
<path d="M143.1 184.7l2.6-.1v.1l-2.6 .1z"/>
<path d="M143.1 184.5h2.6v.1h-2.6z"/>
<path d="M143.1 184.4h.2l-.1 1.7h-.1z"/>
<path d="M143.1 184.4h2.5v.1h-2.4z"/>
<path d="M145.5 184.4h.1v1.7h-.1z"/>
<path d="M143.1 186l2.5-.1v.2h-2.4z"/>
<path d="M143.1 185.9l2.5-.1v.1l-2.4 .1z"/>
<path d="M143.1 185.7h2.5v.1h-2.4z"/>
<path d="M143.1 185.6h2.5v.1h-2.4z"/>
<path d="M143.1 185.5h2.5v.1h-2.4z"/>
<path d="M143.1 185.4l2.5-.1v.1l-2.4 .1z"/>
<path d="M143.1 185.3l2.5-.1v.1l-2.4 .1z"/>
<path d="M143.1 185.1h2.5v.1l-2.4 .1z"/>
<path d="M143.1 185h2.5v.1h-2.4z"/>
<path d="M143.1 184.9l2.5-.1v.2h-2.4z"/>
<path d="M143.1 184.8l2.5-.1v.1l-2.4 .1z"/>
<path d="M143.1 184.7l2.5-.1v.1l-2.4 .1z"/>
<path d="M143.1 184.5h2.5v.1h-2.4z"/>
</g>
<path d="M65.6 130.9h23v38.9h-23zM89.7 171.5h38.9v23.1h-38.9zM130.2 169.5h8v6.7h-8zM140.2 175.1h7.4v6.6h-7.4z" fill="none" stroke="#808080" stroke-width=".25"/>
<g fill="none" stroke="#808080" stroke-width=".17">
<path d="M76.8 117h3.2v2.5h-3.2zM77.5 117v2.5M77.9 116.9h1M77.9 119.6h1M79.2 117v2.5M71.9 173.6v1M72.1 175h2.4M72.1 173.3h2.4M72.1 172.5h2.4v3.2h-2.4zM74.7 173.6v1M76.4 173.6v1M76.5 175h2.5"/>
<path d="M76.5 172.5h2.5v3.2h-2.5zM76.5 173.3h2.5M79.1 173.6v1M82.1 181.9v1M82.2 183.2h2.5M82.2 181.5h2.5M82.2 180.8h2.5v3.2h-2.5zM84.8 181.9v1M85.9 181.9v1M86 183.2h2.5M86 180.8h2.5v3.2h-2.5zM86 181.5h2.5"/>
<path d="M88.6 181.9v1M131.4 180.8h3.2v2.5h-3.2zM132.1 180.8v2.5M132.4 180.7h1.1M132.4 183.4h1.1M133.8 180.8v2.5M143 184.7v1M143.1 186.1h2.5M143.1 183.6h2.5v3.2h-2.5zM143.1 184.4h2.5M145.8 184.7v1"/>
</g>
<path d="M69.2 119.5v-6.3h-5.8v7.6h2.9M70.4 111.9v-2.8h7.7v5.8h-6.4M72 101.4h14v5.8h-15.2v-2.9M79.3 111.9v-2.8h7.6v5.8h-6.3M91.1 113.2h2.8v7.6h-5.8v-6.3M69.2 128.4v-6.3h-5.8v7.6h2.9M73.6 129.4h9.9M73.6 121.1h6.2M91.1 122.1h2.8v7.6h-5.8v-6.3M67.9 178.9h11.9v12h-11.9zM131.7 193.8h9.9M131.7 185.5h6.2" fill="none" stroke="#808080" stroke-width=".21"/>
<g fill="none" stroke="#808080" stroke-width=".13">
<path d="M63.2 112.9h6.3v8.2h-6.3zM63.4 113.2h5.8v7.6h-5.8zM70.2 108.8h8.1v6.3h-8.1zM70.4 109.1h7.7v5.8h-7.7zM70.5 101.2h15.7v6.3h-15.7zM70.8 101.4h15.2v5.8h-15.2zM79.1 108.8h8.1v6.3h-8.1zM79.3 109.1h7.6v5.8h-7.6zM87.9 112.9h6.3v8.2h-6.3zM88.1 113.2h5.8v7.6h-5.8zM63.2 121.8h6.3v8.1h-6.3zM63.4 122.1h5.8v7.6h-5.8z"/>
<path d="M71.4 120.5h12.6v9.5h-12.6zM73.6 121.1h6.2l2.1 2.1v4.1l-2.1 2.1h-6.2zM87.9 121.8h6.3v8.1h-6.3zM88.1 122.1h5.8v7.6h-5.8zM63.2 143.1h1.1v2.4h-1.1zM63.5 143.8h.5v1h-.5zM66.9 177.9h13.9v14h-13.9zM67.9 178.9h11.9v12h-11.9zM117 169.3h1.4v.8h-1.4zM117 169.3v.7M117.2 169.7h1M117.4 169.5h.6v.3h-.6z"/>
<path d="M117.7 169.2v1M129.5 184.9h12.6v9.5h-12.6zM131.7 185.5h6.2l2.1 2.1v4.1l-2.1 2.1h-6.2z"/>
<circle cx="117.7" cy="169.7" r=".36"/>
</g>
<g fill="#808080" stroke="#808080" stroke-width=".13">
<path d="M87.7 172.1l.2-.1 .3 .1-.1 .4h-.2l-.2-.1v-.1l.3-.1-.3 .1z" fill-rule="evenodd"/>
<path d="M66.1 171.4l.2-.1h.2l.1 .3-.3 .2-.2-.3h.3h-.3z" fill-rule="evenodd"/>
<path d="M145.2 182.2h.2v.3h-.2z" fill-rule="evenodd"/>
<circle cx="139.1" cy="172.8" r=".24"/>
</g>
<g fill="none" stroke="#afd134" stroke-width=".13">
<path d="M65.7 119.5h1.3M66.3 118.9v1.3M71.1 111.9h1.2M71.4 104.3h1.3M71.7 111.3v1.3M72 103.7v1.3M77.9 118.3h1M78.4 117.8v1M80 111.9h1.2M80.6 111.3v1.3M90.4 114.5h1.3M91.1 113.8v1.3"/>
<path d="M65.6 128.4h1.4M66.3 127.8v1.3M66.6 132.9h2M67.6 131.8v2.1M76.8 125.3h1.9M77.7 124.3v1.9M90.4 123.4h1.3M91.1 122.7v1.3M63.5 144.3h.6M63.8 144v.6M72.9 174.1h.8M73.3 173.8v.7"/>
<path d="M77.4 174.1h.7M77.7 173.8v.7M117.4 169.7h.7M117.7 169.3v.8M125.6 173.5h2M126.6 172.5v2M133.4 172.9h1.6M134.2 172v1.7M74.8 184.9h2.1M75.8 183.9v2M83.1 182.4h.7M83.4 182.1v.6"/>
<path d="M86.9 182.4h.7M87.2 182v.8M132.4 182.1h1.1M132.9 181.5v1.1M134.9 189.7h1.9M135.8 188.7v1.9M143.8 185.2h1.1M144.4 184.7v1.1M146.7 181.7h1.7M147.6 180.9v1.7"/>
</g>
<circle cx="65" cy="193.8" r="1.5" fill="none" stroke="#eec643" stroke-width=".13"/>
<circle cx="65" cy="193.8" r="1.5" fill="#fff" stroke="#000" stroke-width=".13"/>
<path d="M62.7 100.4a2.02 2.02 0 0 1 1.3-.5h29.3a2.15 2.15 0 0 1 2.2 2.1v63a2.18 2.18 0 0 0 2.2 2.2h49.6a2.18 2.18 0 0 1 2.2 2.1v25.5a2.18 2.18 0 0 1-2.2 2.2h-83.3a2.18 2.18 0 0 1-2.1-2.2v-92.8a2.08 2.08 0 0 1 .8-1.6z" fill="none" stroke="#eec643" stroke-width=".4"/>
<circle cx="65" cy="103" r="1.5" fill="none" stroke="#eec643" stroke-width=".13"/>
<circle cx="65" cy="103" r="1.5" fill="#fff" stroke="#000" stroke-width=".13"/>
<circle cx="92.3" cy="103" r="1.5" fill="none" stroke="#eec643" stroke-width=".13"/>
<circle cx="92.3" cy="103" r="1.5" fill="#fff" stroke="#000" stroke-width=".13"/>
<circle cx="146.3" cy="170.3" r="1.5" fill="none" stroke="#eec643" stroke-width=".13"/>
<circle cx="146.3" cy="170.3" r="1.5" fill="#fff" stroke="#000" stroke-width=".13"/>
<circle cx="146.3" cy="193.8" r="1.5" fill="none" stroke="#eec643" stroke-width=".13"/>
<circle cx="146.3" cy="193.8" r="1.5" fill="#fff" stroke="#000" stroke-width=".13"/>
<circle cx="70.4" cy="181.5" r=".74" fill="none" stroke="#eec643" stroke-width=".13"/>
<circle cx="70.4" cy="181.5" r=".74" fill="#fff" stroke="#000" stroke-width=".13"/>
<circle cx="131.3" cy="174.8" r=".7" fill="none" stroke="#eec643" stroke-width=".13"/>
<circle cx="131.3" cy="174.8" r=".7" fill="#fff" stroke="#000" stroke-width=".13"/>
<g fill="none" stroke="#808080" stroke-width=".13">
<path d="M66.1 102l-2.1 2.1M93.3 102l-2 2.1M132.3 173.7l-2 2.1M147.3 169.3l-2 2M66.1 192.8l-2.1 2M71.4 180.5l-2 2M147.3 192.8l-2 2"/>
<circle cx="65" cy="103" r=".99"/>
<circle cx="92.3" cy="103" r=".99"/>
<circle cx="131.3" cy="174.8" r=".99"/>
<circle cx="146.3" cy="170.3" r=".99"/>
<circle cx="65" cy="193.8" r=".99"/>
<circle cx="70.4" cy="181.5" r=".99"/>
<circle cx="146.3" cy="193.8" r=".99"/>
</g>
<text font-size="3.6" fill="#808080" x="93.6" y="167.3" transform="rotate(-90 93.6 167.3)">©EndureAir</text>
<g font-size="2.5" fill="#c90d0c">
<text x="75.5" y="98">33.66</text>
<text x="60" y="151.9" transform="rotate(-90 60 151.9)">96.52</text>
<text x="151.4" y="184.9" transform="rotate(-90 151.4 184.9)">30.48</text>
<text x="102.5" y="198.9">87.63</text>
</g>
<g font-size="1.8" fill="#808080">
<text x="73.8" y="103">22-27-2061</text>
<text x="86.6" y="102.7">J8</text>
<text x="82" y="117.6" transform="rotate(-180 82 117.6)">+</text>
<text x="75.2" y="128.1">330uF</text>
<text x="84.2" y="129.1">C8</text>
<text x="71" y="161.5">PTN78020WAZ</text>
<text x="73.8" y="157.1">8V_REG</text>
<text x="73.9" y="177.7" transform="rotate(-90 73.9 177.7)">+</text>
<text x="78.4" y="177.7" transform="rotate(-90 78.4 177.7)">+</text>
<text x="84.1" y="186" transform="rotate(-90 84.1 186)">+</text>
<text x="87.9" y="185.9" transform="rotate(-90 87.9 185.9)">+</text>
<text x="94.2" y="184.8">PTN78020WAZ</text>
<text x="97.7" y="181">12V_REG</text>
<text x="136.5" y="181.4" transform="rotate(-180 136.5 181.4)">+</text>
<text x="68.7" y="190">207479-0002</text>
<text x="131.7" y="187.1">330uF</text>
<text x="145" y="188.8" transform="rotate(-90 145 188.8)">+</text>
<text x="75.3" y="193.8">J1</text>
<text x="142.3" y="192.2">C7</text>
</g>
<text font-size="1.1" fill="#c90d0c" x="93.6" y="146.2" transform="rotate(-90 93.6 146.2)">Designed by Vineet Menon</text>
<g font-size="1.1" fill="#808080">
<text x="141.3" y="177.2">43045-0213</text>
<text x="143.2" y="174.8">J10</text>
</g>
<g font-size=".8" fill="#808080">
<text x="64.6" y="112.6">J6</text>
<text x="69" y="109.7">J5</text>
<text x="72.1" y="110.3">22-27-2031</text>
<text x="80.4" y="110.3">22-27-2031</text>
<text x="87.4" y="109.7">J4</text>
<text x="90.6" y="112.5">J3</text>
<text x="64.7" y="119.1" transform="rotate(-90 64.7 119.1)">22-27-2031</text>
<text x="80.2" y="116.7">C5</text>
<text x="93.6" y="119.1" transform="rotate(-90 93.6 119.1)">22-27-2031</text>
<text x="74.7" y="120.2">1uF</text>
<text x="63" y="131">J7</text>
<text x="64.7" y="128" transform="rotate(-90 64.7 128)">22-27-2031</text>
<text x="90.6" y="130.9">J2</text>
<text x="93.6" y="127.4" transform="rotate(-90 93.6 127.4)">22-27-2031</text>
<text x="63.1" y="144.8" transform="rotate(-90 63.1 144.8)">R1</text>
<text x="65" y="146.2" transform="rotate(-90 65 146.2)">6.04Kohm</text>
<text x="72.8" y="171.6">1uF</text>
<text x="76.6" y="171.6">2.2uF</text>
<text x="116.2" y="171.3">680ohm</text>
<text x="117.2" y="168.7">R2</text>
<text x="131.9" y="171.3">55932-0210</text>
<text x="134" y="169.1">J9</text>
<text x="74.1" y="177">C4</text>
<text x="78.6" y="177">C1</text>
<text x="82.7" y="179.8">1uF</text>
<text x="86.2" y="179.8">2.2uF</text>
<text x="84" y="185.2">C3</text>
<text x="88.1" y="185.2">C2</text>
<text x="132.2" y="180.5">1uF</text>
<text x="132.5" y="184.3">C6</text>
<text x="141.7" y="185.6">C</text>
<text x="142.4" y="185.6">9</text>
<text x="145.2" y="188.1">1uF</text>
</g>
</svg>
